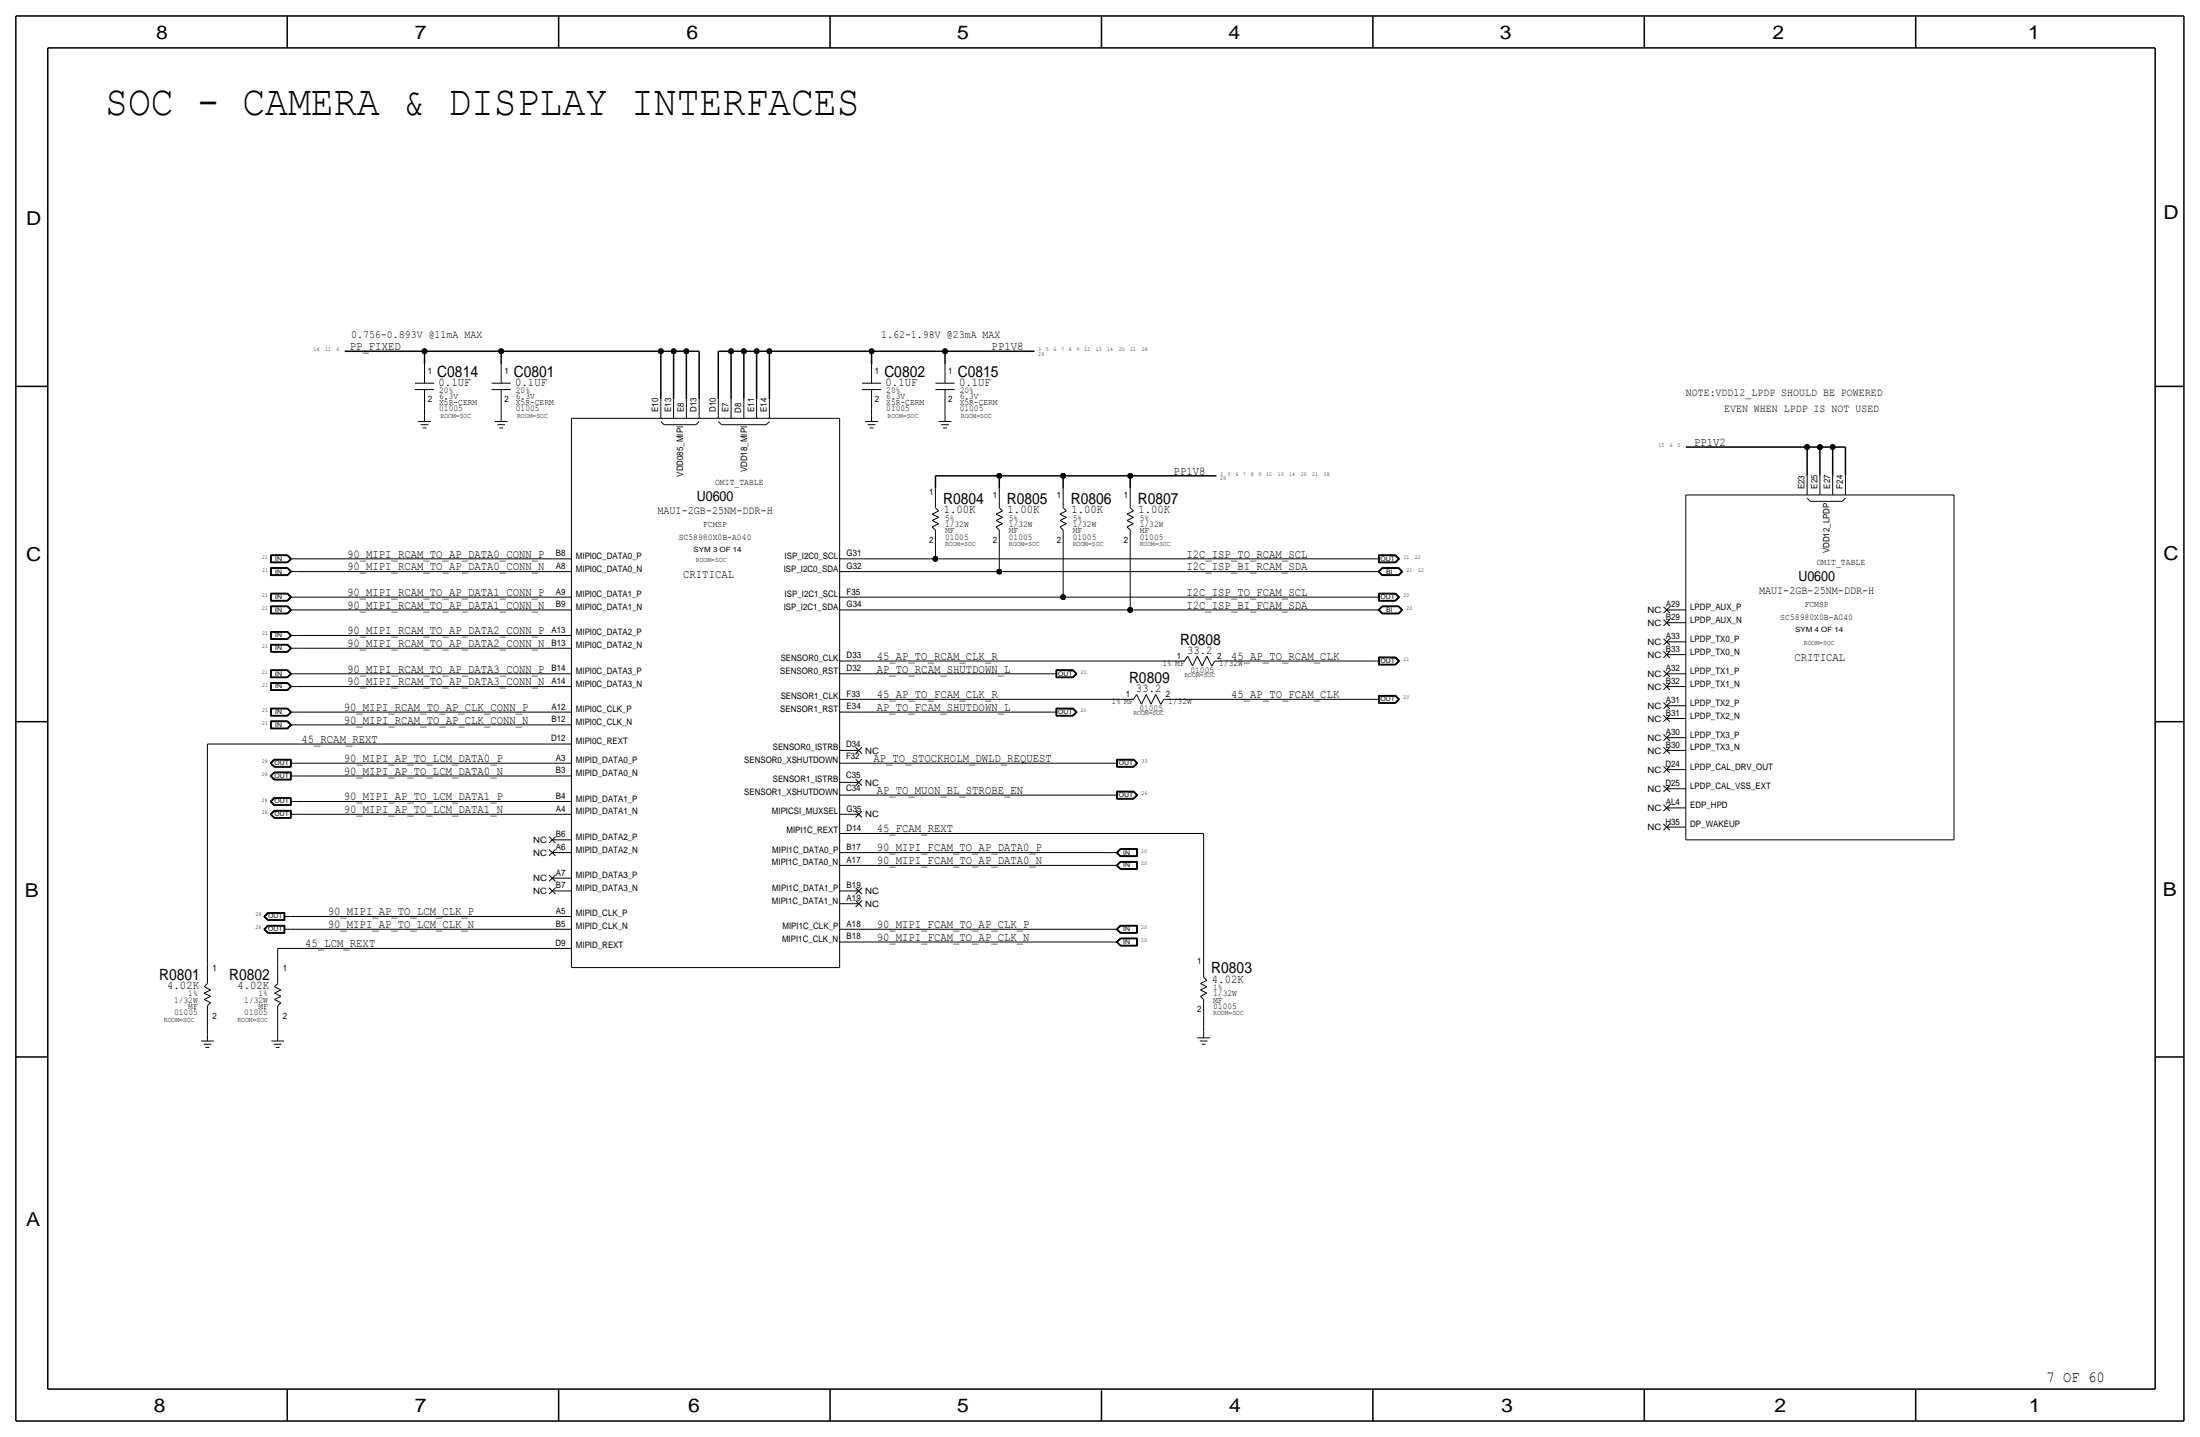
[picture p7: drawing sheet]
<svg xmlns="http://www.w3.org/2000/svg" width="875mm" height="572mm" viewBox="0 0 875 572" stroke-linecap="round" stroke-linejoin="round" font-family="sans-serif">
<g fill="none" stroke="#000" stroke-width=".4">
<path d="M165 152.4h7.7zM165 154.9h7.7zM168.9 144.8v7.6zM168.9 154.9v7.7zM195.5 152.4h7.6zM195.5 154.9h7.6zM199.3 144.8v7.6zM199.3 154.9v7.7zM262.8 158.8v7.6zM267.9 158.8v7.6zM273 158.8v7.6zM278.1 158.8v7.6z"/>
<path d="M285.7 158.8v7.6zM290.8 158.8v7.6zM295.9 158.8v7.6zM300.9 158.8v7.6zM306 158.8v7.6zM342.8 154.9h7.7zM342.8 152.4h7.7zM346.7 144.8v7.6zM346.7 154.9v7.7zM372.1 154.9h7.6zM372.1 152.4h7.6zM375.9 144.8v7.6z"/>
<path d="M375.9 154.9v7.7zM166.3 167.6h5.1zM167.3 168.9h3.1zM168.1 170.2h1.5zM168.9 162.6v2.5zM168.9 165.1v2.5zM196.8 167.6h5.1zM197.8 168.9h3.1zM198.6 170.2h1.5zM199.3 162.6v2.5zM199.3 165.1v2.5zM227.3 166.4v218.4z"/>
<path d="M227.3 166.4h106.7zM262.8 167.6l1.3 1.3zM264.1 168.9h12.7zM276.8 168.9l1.3-1.3zM285.7 167.6l1.3 1.3zM287 168.9h17.7zM304.7 168.9l1.3-1.3zM334 166.4v218.4zM344.1 167.6h5.1zM345.1 168.9h3.1zM345.9 170.2h1.5zM346.7 162.6v2.5z"/>
<path d="M346.7 165.1v2.5zM373.3 167.6h5.1zM374.3 168.9h3.1zM375.1 170.2h1.5zM375.9 162.6v2.5zM375.9 165.1v2.5zM372.1 194.3v7.6zM397.5 194.3v7.6zM422.9 194.3v7.6zM449.5 194.3v7.6zM670.5 196.9v137.1zM670.5 196.9h106.7z"/>
<path d="M718.8 198.1l1.2 1.3zM718.8 189.2v7.7zM720 199.4h12.7zM723.9 189.2v7.7zM728.9 189.2v7.7zM732.7 199.4l1.3-1.3zM734 189.2v7.7zM777.2 196.9v137.1zM370.8 204.5l2.5-1.3zM370.8 209.6l2.5-1.3zM370.8 207l2.5-1.3zM370.8 209.6l1.3 1.2z"/>
<path d="M370.8 207l2.5 1.3zM370.8 204.5l2.5 1.2zM372.1 201.9l1.2 1.3zM372.1 217.2v5zM372.1 210.8v6.4zM396.2 204.5l2.5-1.3zM396.2 209.6l2.5-1.3zM396.2 207l2.5-1.3zM396.2 209.6l1.3 1.2zM396.2 207l2.5 1.3zM396.2 204.5l2.5 1.2zM397.5 201.9l1.2 1.3z"/>
<path d="M397.5 217.2v10.1zM397.5 210.8v6.4zM421.6 204.5l2.5-1.3zM421.6 209.6l2.5-1.3zM421.6 207l2.5-1.3zM421.6 209.6l1.3 1.2zM421.6 207l2.5 1.3zM421.6 204.5l2.5 1.2zM422.9 201.9l1.2 1.3zM422.9 217.2v20.3zM422.9 210.8v6.4zM448.3 204.5l2.5-1.3z"/>
<path d="M448.3 209.6l2.5-1.3zM448.3 207l2.5-1.3zM448.3 209.6l1.2 1.2zM448.3 207l2.5 1.3zM448.3 204.5l2.5 1.2zM449.5 201.9l1.3 1.3zM449.5 217.2v25.4zM449.5 210.8v6.4zM107.6 235.9h6.8zM107.6 225.8h6.8zM107.6 220.7h6.8zM107.6 235.9v3.2z"/>
<path d="M107.6 239.1h6.8zM107.6 225.8v3.1zM107.6 228.9h6.8zM107.6 220.7v3.1zM107.6 223.8h6.8zM107.7 236v3zM107.7 239h6.7zM107.7 225.9v2.9zM107.7 228.8h6.7zM107.7 220.8v2.9zM107.7 223.7h6.7zM107.7 236h6.7z"/>
<path d="M107.7 225.9h6.7zM107.7 220.8h6.7zM107.8 236.1v2.8zM107.8 238.9h6.5zM107.8 226v2.7zM107.8 228.7h6.5zM107.8 220.9v2.7zM107.8 223.6h6.5zM107.8 236.1h6.5zM107.8 226h6.5zM107.8 220.9h6.5zM107.9 236.2h6.3z"/>
<path d="M107.9 236.2v2.6zM107.9 238.8h6.3zM107.9 226.1h6.3zM107.9 226.1v2.5zM107.9 228.6h6.3zM107.9 221h6.3zM107.9 221v2.5zM107.9 223.5h6.3zM114.2 238.8l1.3-1.3zM114.2 228.6l1.3-1.3zM114.2 223.5l1.3-1.3zM114.2 236.2l1.3 1.3z"/>
<path d="M114.2 226.1l1.3 1.2zM114.2 221l1.3 1.3zM114.3 238.9l1.4-1.4zM114.3 228.7l1.4-1.4zM114.3 223.6l1.4-1.3zM114.3 236.1l1.4 1.4zM114.3 226l1.4 1.3zM114.3 220.9l1.4 1.4zM114.4 236l1.4 1.5zM114.4 225.9l1.4 1.4zM114.4 220.8l1.4 1.5zM114.4 239l1.4-1.5z"/>
<path d="M114.4 228.8l1.4-1.5zM114.4 223.7l1.4-1.4zM114.4 223.8l1.6-1.6zM114.4 235.9l1.6 1.6zM114.4 225.8l1.6 1.5zM114.4 220.7l1.6 1.6zM115.5 237.5h2.6zM115.5 227.3h2.6zM115.5 222.3h2.6zM116 237.5l-1.6 1.6zM116 227.3l-1.6 1.6zM118.1 222.3h101.6z"/>
<path d="M118.1 227.3h101.6zM118.1 237.5h101.6zM219.7 227.3h7.6zM219.7 222.3h7.6zM219.7 237.5h7.6zM334 237.5h7.6zM334 222.3h7.6zM334 227.3h7.6zM341.6 227.3h55.9zM341.6 222.3h30.5zM341.6 237.5h81.3zM372.1 222.3h174z"/>
<path d="M397.5 227.3h148.6zM422.9 237.5h123.2zM546.1 237.5h2.5zM546.1 227.3h2.5zM546.1 222.3h2.5zM548.1 227.3l1.6 1.6zM548.3 239.1h6.8zM548.3 235.9v3.2zM548.3 227.3l1.5-1.4zM548.3 223.8h6.8zM548.3 220.7v3.1zM548.3 235.9h6.8z"/>
<path d="M548.3 220.7h6.8zM548.3 227.3l1.5 1.5zM548.4 236h6.6zM548.4 220.8h6.6zM548.4 236v3zM548.4 239h6.6zM548.4 220.8v2.9zM548.4 223.7h6.6zM548.4 227.3l1.4-1.3zM548.4 227.3l1.4 1.4zM548.5 236.1h6.5zM548.5 220.9h6.5z"/>
<path d="M548.5 236.1v2.8zM548.5 238.9h6.5zM548.5 220.9v2.7zM548.5 223.6h6.5zM548.6 227.3l1.3 1.3zM548.6 236.2h6.3zM548.6 236.2v2.6zM548.6 238.8h6.3zM548.6 227.3l1.3-1.2zM548.6 221h6.3zM548.6 221v2.5zM548.6 223.5h6.3z"/>
<path d="M549.7 228.9h6.7zM549.7 225.8l-1.6 1.5zM549.7 225.8h6.7zM549.8 225.9h6.5zM549.8 228.8h6.5zM549.8 228.7h6.5zM549.8 226h6.5zM549.9 228.6h6.3zM549.9 226.1h6.3zM554.9 236.2l1.3 1.3zM554.9 221l1.3 1.3zM554.9 238.8l1.3-1.3z"/>
<path d="M554.9 223.5l1.3-1.3zM555 238.9l1.4-1.4zM555 223.6l1.4-1.3zM555 236.1l1.4 1.4zM555 220.9l1.4 1.4zM555 239l1.5-1.5zM555 223.7l1.5-1.4zM555 236l1.5 1.5zM555 220.8l1.5 1.5zM555.1 235.9l1.6 1.6zM555.1 220.7l1.6 1.6zM555.1 239.1l1.6-1.6z"/>
<path d="M556.2 226.1l1.3 1.2zM556.2 228.6l1.3-1.3zM556.3 228.7l1.3-1.4zM556.3 226l1.3 1.3zM556.3 228.8l1.5-1.5zM556.3 225.9l1.5 1.4zM556.4 225.8l1.5 1.5zM556.4 228.9l1.5-1.6zM556.7 222.2l-1.6 1.6zM107.6 256.2h6.8zM107.6 251.2h6.8zM107.6 241h6.8z"/>
<path d="M107.6 256.2v3.2zM107.6 259.4h6.8zM107.6 251.2v3.1zM107.6 254.3h6.8zM107.6 241v3.1zM107.6 244.1h6.8zM107.7 256.3v3zM107.7 259.3h6.7zM107.7 251.3v2.9zM107.7 254.2h6.7zM107.7 241.1v2.9zM107.7 244h6.7z"/>
<path d="M107.7 256.3h6.7zM107.7 251.3h6.7zM107.7 241.1h6.7zM107.8 256.4v2.8zM107.8 259.2h6.5zM107.8 251.4v2.7zM107.8 254.1h6.5zM107.8 241.2v2.7zM107.8 243.9h6.5zM107.8 256.4h6.5zM107.8 251.4h6.5zM107.8 241.2h6.5z"/>
<path d="M107.9 256.5h6.3zM107.9 256.5v2.6zM107.9 259.1h6.3zM107.9 251.5h6.3zM107.9 251.5v2.5zM107.9 254h6.3zM107.9 241.3h6.3zM107.9 241.3v2.5zM107.9 243.8h6.3zM114.2 259.1l1.3-1.3zM114.2 254l1.3-1.3zM114.2 243.8l1.3-1.2z"/>
<path d="M114.2 256.5l1.3 1.3zM114.2 251.5l1.3 1.2zM114.2 241.3l1.3 1.3zM114.3 259.2l1.4-1.4zM114.3 254.1l1.4-1.4zM114.3 243.9l1.4-1.3zM114.3 256.4l1.4 1.4zM114.3 251.4l1.4 1.3zM114.3 241.2l1.4 1.4zM114.4 256.3l1.4 1.5zM114.4 251.3l1.4 1.4zM114.4 241.1l1.4 1.5z"/>
<path d="M114.4 259.3l1.4-1.5zM114.4 254.2l1.4-1.5zM114.4 244l1.4-1.4zM114.4 259.4l1.6-1.6zM114.4 254.3l1.6-1.6zM114.4 244.1l1.6-1.5zM114.4 256.2l1.6 1.6zM114.4 251.2l1.6 1.5zM114.4 241l1.6 1.6zM115.5 257.8h2.6zM115.5 252.7h2.6zM115.5 242.6h2.6z"/>
<path d="M118.1 242.6h101.6zM118.1 252.7h101.6zM118.1 257.8h101.6zM219.7 242.6h7.6zM219.7 257.8h7.6zM219.7 252.7h7.6zM334 242.6h7.6zM341.6 242.6h107.9zM449.5 242.6h96.6zM546.1 242.6h2.5zM548.1 242.6l1.6 1.5zM548.3 242.6l1.5-1.5z"/>
<path d="M548.3 242.6l1.5 1.4zM548.4 242.6l1.4-1.4zM548.4 242.6l1.4 1.3zM548.6 242.6l1.3 1.2zM548.6 242.6l1.3-1.3zM549.7 244.1h6.7zM549.7 241l-1.6 1.6zM549.7 241h6.7zM549.8 241.1h6.5zM549.8 244h6.5zM549.8 243.9h6.5zM549.8 241.2h6.5z"/>
<path d="M549.9 243.8h6.3zM549.9 241.3h6.3zM556.2 241.3l1.3 1.3zM556.2 243.8l1.3-1.2zM556.3 243.9l1.3-1.3zM556.3 241.2l1.3 1.4zM556.3 244l1.5-1.4zM556.3 241.1l1.5 1.5zM556.4 241l1.5 1.6zM556.4 244.1l1.5-1.5zM661.6 259.1l2.6 2.5zM661.6 254l2.6 2.5z"/>
<path d="M661.6 246.4l2.6 2.5zM661.6 241.3l2.6 2.5zM662.9 247.7h7.6zM662.9 242.6h7.6zM662.9 255.3h7.6zM664.2 259.1l-2.6 2.5zM664.2 254l-2.6 2.5zM664.2 246.4l-2.6 2.5zM664.2 241.3l-2.6 2.5zM107.6 271.5h6.8zM107.6 266.4h6.8zM107.6 271.5v3.1z"/>
<path d="M107.6 274.6h6.8zM107.6 266.4v3.1zM107.6 269.5h6.8zM107.7 271.6v2.9zM107.7 274.5h6.7zM107.7 266.5v2.9zM107.7 269.4h6.7zM107.7 271.6h6.7zM107.7 266.5h6.7zM107.8 271.7v2.7zM107.8 274.4h6.5zM107.8 266.6v2.7z"/>
<path d="M107.8 269.3h6.5zM107.8 271.7h6.5zM107.8 266.6h6.5zM107.9 271.8h6.3zM107.9 271.8v2.5zM107.9 274.3h6.3zM107.9 266.7h6.3zM107.9 266.7v2.5zM107.9 269.2h6.3zM114.2 274.3l1.3-1.3zM114.2 269.2l1.3-1.2zM114.2 271.8l1.3 1.3z"/>
<path d="M114.2 266.7l1.3 1.3zM114.3 274.4l1.4-1.3zM114.3 271.7l1.4 1.4zM114.3 266.6l1.4 1.4zM114.4 271.6l1.4 1.5zM114.4 266.5l1.4 1.5zM114.4 274.5l1.4-1.4zM114.4 269.4l1.4-1.4zM114.4 269.5l1.6-1.5zM114.4 271.5l1.6 1.6zM114.4 266.4l1.6 1.6zM115.5 273.1h2.6z"/>
<path d="M115.5 268h2.6zM115.7 268l-1.4 1.3zM116 273l-1.6 1.6zM118.1 268h101.6zM118.1 273.1h101.6zM219.7 273.1h7.6zM219.7 268h7.6zM334 278.1h7.6zM334 262.9h7.6zM334 268h7.6zM341.6 262.9h124.4zM341.6 268h76.2z"/>
<path d="M341.6 278.1h104.1zM417.8 268h2.5zM420 269.5h6.8zM420 266.4v3.1zM420 266.4h6.8zM420.1 266.5h6.7zM420.1 266.5v2.9zM420.1 269.4h6.7zM420.2 266.6h6.5zM420.2 266.6v2.7zM420.2 269.3h6.5zM420.3 266.7h6.4z"/>
<path d="M420.3 266.7v2.5zM420.3 269.2h6.4zM426.7 269.2l1.2-1.2zM426.7 266.7l1.2 1.3zM426.7 269.3l1.4-1.3zM426.7 266.6l1.4 1.4zM426.8 269.4l1.4-1.4zM426.8 266.5l1.4 1.5zM426.8 266.4l1.6 1.6zM426.8 269.5l1.6-1.5zM445.7 278.1h5.1zM452.1 276.2l1.9 3.9z"/>
<path d="M452.1 276.2l-1.3 1.9zM455.9 276.2l-1.9 3.9zM455.9 276.2l1.9 3.9zM459.7 276.2l-1.9 3.9zM459.7 276.2l1.9 3.9zM462.9 278.1h5.7zM462.9 278.1l-1.3 2.1zM466 262.9h5.1zM468.6 278.1h77.5zM472.4 261l-1.3 1.9zM472.4 261l1.9 3.8zM476.2 261l-1.9 3.8z"/>
<path d="M476.2 261l1.9 3.8zM480 261l-1.9 3.8zM480 261l1.9 3.8zM483.2 262.9h5.7zM483.2 262.9l-1.3 2zM488.9 262.9h57.2zM546.1 278.1h2.5zM546.1 262.9h2.5zM548.3 279.7h6.8zM548.3 276.6v3.1zM548.3 264.5h6.8zM548.3 261.3v3.2z"/>
<path d="M548.3 276.6h6.8zM548.3 261.3h6.8zM548.4 276.7h6.6zM548.4 261.4h6.6zM548.4 276.7v2.9zM548.4 279.6h6.6zM548.4 261.4v3zM548.4 264.4h6.6zM548.5 276.8h6.5zM548.5 261.5h6.5zM548.5 276.8v2.7zM548.5 279.5h6.5z"/>
<path d="M548.5 261.5v2.8zM548.5 264.3h6.5zM548.6 276.9h6.3zM548.6 276.9v2.5zM548.6 279.4h6.3zM548.6 261.6h6.3zM548.6 261.6v2.6zM548.6 264.2h6.3zM554.9 276.9l1.3 1.2zM554.9 261.6l1.3 1.3zM554.9 279.4l1.3-1.3zM554.9 264.2l1.3-1.3z"/>
<path d="M555 264.3l1.4-1.4zM555 276.8l1.4 1.3zM555 261.5l1.4 1.4zM555 279.6l1.5-1.5zM555 264.4l1.5-1.5zM555 276.7l1.5 1.4zM555 261.4l1.5 1.5zM555.1 276.6l1.6 1.5zM555.1 261.3l1.6 1.6zM556.4 278.1l-1.4 1.4zM556.7 278.1l-1.6 1.6zM556.7 262.9l-1.6 1.6z"/>
<path d="M661.6 279.4l2.6 2.5zM661.6 271.8l2.6 2.5zM661.6 269.2l2.6-2.5zM661.6 266.7l2.6 2.5zM662.9 260.4h7.6zM662.9 273.1h7.6zM662.9 268h7.6zM664.2 271.8l-2.6 2.5zM82.5 295.9h137.2zM82.5 295.9v87.6zM107.6 286.7h6.8zM107.6 281.6h6.8z"/>
<path d="M107.6 286.7v3.2zM107.6 289.9h6.8zM107.6 281.6v3.2zM107.6 284.8h6.8zM107.7 286.8v3zM107.7 289.8h6.7zM107.7 281.7v3zM107.7 284.7h6.7zM107.7 286.8h6.7zM107.7 281.7h6.7zM107.8 286.9v2.8zM107.8 289.7h6.5z"/>
<path d="M107.8 281.8v2.8zM107.8 284.6h6.5zM107.8 286.9h6.5zM107.8 281.8h6.5zM107.9 287h6.3zM107.9 287v2.6zM107.9 289.6h6.3zM107.9 281.9h6.3zM107.9 281.9v2.6zM107.9 284.5h6.3zM114.2 289.6l1.3-1.3zM114.2 284.5l1.3-1.3z"/>
<path d="M114.2 287l1.3 1.3zM114.2 281.9l1.3 1.3zM114.3 284.6l1.4-1.4zM114.3 286.9l1.4 1.4zM114.3 281.8l1.4 1.4zM114.4 286.8l1.4 1.5zM114.4 281.7l1.4 1.5zM114.4 289.8l1.4-1.5zM114.4 284.7l1.4-1.5zM114.4 289.9l1.6-1.6zM114.4 284.8l1.6-1.6zM114.4 286.7l1.6 1.6z"/>
<path d="M114.4 281.6l1.6 1.6zM115.5 288.3h2.6zM115.5 283.2h2.6zM115.7 288.3l-1.4 1.4zM118.1 288.3h101.6zM118.1 283.2h101.6zM219.7 295.9h7.6zM219.7 288.3h7.6zM219.7 283.2h7.6zM334 298.5h7.6zM334 283.2h7.6zM340.3 299.7l2.5-2.5z"/>
<path d="M340.3 297.2l2.5 2.5zM341.6 283.2h76.2zM417.8 283.2h2.5zM420 284.8h6.8zM420 281.6v3.2zM420 281.6h6.8zM420.1 281.7h6.7zM420.1 281.7v3zM420.1 284.7h6.7zM420.2 281.8h6.5zM420.2 281.8v2.8zM420.2 284.6h6.5z"/>
<path d="M420.3 281.9h6.4zM420.3 281.9v2.6zM420.3 284.5h6.4zM426.7 284.5l1.2-1.3zM426.7 281.9l1.2 1.3zM426.7 284.6l1.4-1.4zM426.7 281.8l1.4 1.4zM426.8 284.7l1.4-1.5zM426.8 281.7l1.4 1.5zM426.8 281.6l1.6 1.6zM426.8 284.8l1.6-1.6zM661.6 299.7l2.6-2.5z"/>
<path d="M661.6 297.2l2.6 2.5zM661.6 294.6l2.6-2.5zM661.6 292.1l2.6 2.5zM661.6 287l2.6-2.5zM661.6 284.5l2.6 2.5zM661.6 281.9l2.6-2.5zM662.9 285.8h7.6zM662.9 280.7h7.6zM662.9 298.5h7.6zM662.9 293.4h7.6zM107.4 318.8l1.6 1.5zM107.4 308.6l1.6 1.6z"/>
<path d="M107.4 303.5l1.6 1.6zM107.4 318.8l1.6-1.6zM107.4 308.6l1.6-1.6zM107.4 303.5l1.6-1.5zM107.6 318.8l1.5 1.4zM107.6 308.6l1.5 1.5zM107.6 303.5l1.5 1.5zM107.6 318.8l1.5-1.5zM107.6 308.6l1.5-1.5zM107.6 303.5l1.5-1.4zM107.7 318.8l1.4 1.3zM107.7 308.6l1.4 1.4z"/>
<path d="M107.7 303.5l1.4 1.4zM107.9 318.8l1.3-1.3zM107.9 308.6l1.3-1.3zM107.9 303.5l1.3-1.2zM107.9 318.8l1.3 1.2zM107.9 308.6l1.3 1.3zM107.9 303.5l1.3 1.3zM109 317.2h6.8zM109 307h6.8zM109 302h6.8zM109 310.2h6.8zM109 305.1h6.8z"/>
<path d="M109.1 317.3h6.6zM109.1 307.1h6.6zM109.1 302.1h6.6zM109.1 310.1h6.6zM109.1 305h6.6zM109.1 310h6.5zM109.1 304.9h6.5zM109.1 317.4l-1.4 1.4zM109.1 307.2l-1.4 1.4zM109.1 302.2l-1.4 1.3zM109.1 317.4h6.5zM109.1 307.2h6.5z"/>
<path d="M109.1 302.2h6.5zM109.2 317.5h6.3zM109.2 307.3h6.3zM109.2 302.3h6.3zM109.2 309.9h6.3zM109.2 304.8h6.3zM115.5 317.5v2.5zM115.5 307.3v2.6zM115.5 302.3v2.5zM115.5 318.8h2.6zM115.5 308.6h2.6zM115.5 303.5h2.6z"/>
<path d="M115.6 317.4v2.7zM115.6 307.2v2.8zM115.6 302.2v2.7zM115.7 317.3v2.9zM115.7 307.1v3zM115.7 302.1v2.9zM115.8 317.2v3.1zM115.8 307v3.2zM115.8 302v3.1zM118.1 303.5h101.6zM118.1 318.8h101.6zM118.1 308.6h101.6z"/>
<path d="M219.7 308.6h7.6zM219.7 303.5h7.6zM219.7 318.8h7.6zM334 316.2h7.6zM334 311.2h7.6zM334 303.5h7.6zM340.3 312.4l2.5-2.5zM340.3 309.9l2.5 2.5zM341.6 303.5h100.3zM341.6 316.2h100.3zM441.9 316.2h2.6zM441.9 303.5h2.6z"/>
<path d="M444.1 317.8h6.9zM444.1 314.7v3.1zM444.1 305.1h6.9zM444.1 302v3.1zM444.1 314.7h6.9zM444.1 302h6.9zM444.2 314.8h6.7zM444.2 302.1h6.7zM444.2 314.8v2.9zM444.2 317.7h6.7zM444.2 302.1v2.9zM444.2 305h6.7z"/>
<path d="M444.3 314.9h6.5zM444.3 302.2h6.5zM444.3 314.9v2.7zM444.3 317.6h6.6zM444.3 302.2v2.7zM444.3 304.9h6.6zM444.5 315h6.3zM444.5 302.3h6.3zM444.5 315v2.5zM444.5 317.5h6.3zM444.5 302.3v2.5zM444.5 304.8h6.3z"/>
<path d="M450.8 315l1.3 1.2zM450.8 302.3l1.3 1.2zM450.8 317.5l1.3-1.3zM450.8 304.8l1.3-1.3zM450.8 317.6l1.4-1.4zM450.8 304.9l1.4-1.4zM450.9 314.9l1.3 1.3zM450.9 302.2l1.3 1.3zM450.9 317.7l1.5-1.5zM450.9 305l1.5-1.5zM450.9 314.8l1.5 1.4zM450.9 302.1l1.5 1.4z"/>
<path d="M451 314.7l1.5 1.5zM451 302l1.5 1.5zM451 317.8l1.5-1.6zM451 305.1l1.5-1.6zM661.6 312.4l2.6 2.6zM661.6 304.8l2.6 2.5zM662.9 313.7h7.6zM662.9 306.1h7.6zM664.2 312.4l-2.6 2.6zM664.2 304.8l-2.6 2.5zM107.4 323.8l1.6 1.6zM107.6 323.9l1.5 1.4z"/>
<path d="M107.6 323.9l1.5-1.5zM107.7 323.9l1.4-1.4zM107.7 323.9l1.4 1.3zM107.9 323.9l1.3-1.3zM107.9 323.8l1.3 1.3zM109 322.3h6.8zM109 322.3l-1.6 1.6zM109 320.3h6.8zM109 325.4h6.8zM109.1 322.4h6.6zM109.1 320.2h6.6zM109.1 325.3h6.6z"/>
<path d="M109.1 320.1h6.5zM109.1 325.2h6.5zM109.1 322.5h6.5zM109.2 322.6h6.3zM109.2 320h6.3zM109.2 325.1h6.3zM115.5 322.6v2.5zM115.5 323.9h2.6zM115.6 322.5v2.7zM115.7 322.4v2.9zM115.8 322.3v3.1zM118.1 323.9h101.6z"/>
<path d="M218.4 337.8l2.5 2.6zM218.4 335.3l2.5-2.6zM218.4 332.7l2.5 2.6zM219.7 323.9h7.6zM219.7 339.1h7.6zM219.7 334h7.6zM334 339.1h7.6zM334 323.9h7.6zM334 331.5h7.6zM340.3 325.1l2.5-2.5zM340.3 322.6l2.5 2.5zM341.6 331.5h137.1z"/>
<path d="M341.6 339.1h100.3zM441.9 339.1h2.6zM444 339.1l1.6 1.6zM444 339.1l1.6-1.6zM444.1 339.1l1.5-1.5zM444.1 339.1l1.5 1.5zM444.3 339.1l1.4-1.4zM444.3 339.1l1.4 1.4zM444.5 339.1l1.2 1.3zM444.5 339.1l1.2-1.3zM445.6 337.5h6.8zM445.6 337.6h6.7z"/>
<path d="M445.7 337.7h6.5zM445.7 337.8h6.4zM452.1 337.8v2.6zM452.2 337.7v2.8zM452.3 337.6v3zM452.4 337.5v3.2zM478.7 331.5v49.5zM661.6 320l2.6 2.6zM661.6 327.7l2.6 2.5zM662.9 328.9h7.6zM662.9 321.3h7.6zM664.2 320l-2.6 2.6z"/>
<path d="M664.2 327.7l-2.6 2.5zM670.5 334h106.7zM218.4 355.6l2.5-2.5zM218.4 353.1l2.5 2.5zM218.4 350.5l2.5-2.5zM218.4 348l2.5 2.5zM218.4 340.4l2.5-2.6zM219.7 354.3h7.6zM219.7 349.2h7.6zM334 359.4h7.6zM334 354.3h7.6zM334 344.2h7.6z"/>
<path d="M340.3 358.1l2.5 2.6zM340.3 355.6l2.5-2.5zM340.3 353.1l2.5 2.5zM341.6 344.2h100.3zM441.9 344.2h2.6zM444 344.2l1.6 1.5zM444 344.2l1.6-1.6zM444.1 344.2l1.5-1.5zM444.1 344.2l1.5 1.4zM444.3 344.2l1.4-1.4zM444.3 344.2l1.4 1.3zM444.5 344.2l1.2 1.2z"/>
<path d="M444.5 344.2l1.2-1.3zM445.6 342.6h6.8zM445.6 345.7h6.8zM445.6 340.7h6.8zM445.6 345.6h6.7zM445.6 340.6h6.7zM445.6 342.7h6.7zM445.7 345.5h6.5zM445.7 340.5h6.5zM445.7 342.8h6.5zM445.7 342.9h6.4zM445.7 345.4h6.4z"/>
<path d="M445.7 340.4h6.4zM452.1 342.9v2.5zM452.2 342.8v2.7zM452.3 342.7v2.9zM452.4 342.6v3.1zM104.9 369.6l1.6-1.6zM104.9 364.5l1.6-1.6zM104.9 369.6l1.6 1.5zM104.9 364.5l1.6 1.6zM105.1 369.6l1.4 1.4zM105.1 364.5l1.4 1.5zM105.1 364.5l1.4-1.5z"/>
<path d="M105.2 364.5l1.4-1.4zM105.2 369.6l1.4 1.3zM105.2 364.5l1.4 1.4zM105.4 369.6l1.2-1.3zM105.4 364.5l1.2-1.3zM105.4 369.6l1.2 1.2zM105.4 364.5l1.2 1.3zM106.5 371.1h6.8zM106.5 366.1h6.8zM106.5 368h6.8zM106.5 362.9h6.8zM106.5 368.1h6.7z"/>
<path d="M106.5 363h6.7zM106.5 368.1l-1.4 1.5zM106.5 371h6.7zM106.5 366h6.7zM106.6 368.2l-1.4 1.4zM106.6 368.2h6.5zM106.6 363.1h6.5zM106.6 370.9h6.5zM106.6 365.9h6.5zM106.6 368.3h6.4zM106.6 370.8h6.4zM106.6 363.2h6.4z"/>
<path d="M106.6 365.8h6.4zM110.4 377.2h109.3zM110.4 377.2v6.3zM113 369.6h2.5zM113 364.5h2.5zM113 368.3v2.5zM113 363.2v2.6zM113.1 368.2v2.7zM113.1 363.1v2.8zM113.2 368.1v2.9zM113.2 363v3zM113.3 368v3.1z"/>
<path d="M113.3 362.9v3.2zM115.5 364.5h104.2zM115.5 369.6h104.2zM219.7 377.2h7.6zM219.7 369.6h7.6zM219.7 364.5h7.6zM334 374.6h7.6zM334 369.6h7.6zM340.3 360.7l2.5-2.6zM341.6 374.6h100.3zM341.6 369.6h100.3zM441.9 369.6h2.6z"/>
<path d="M441.9 374.6h2.6zM444 369.6l1.6 1.5zM444 374.6l1.6 1.6zM444 369.6l1.6-1.6zM444 374.6l1.6-1.5zM444.1 369.6l1.5-1.5zM444.1 374.6l1.5-1.4zM444.1 369.6l1.5 1.4zM444.1 374.7l1.5 1.4zM444.3 369.6l1.4-1.4zM444.3 374.6l1.4-1.3zM444.3 369.6l1.4 1.3z"/>
<path d="M444.3 374.7l1.4 1.3zM444.5 369.6l1.2 1.2zM444.5 374.6l1.2 1.3zM444.5 369.6l1.2-1.3zM444.5 374.6l1.2-1.2zM445.6 368h6.8zM445.6 373.1h6.8zM445.6 371.1h6.8zM445.6 376.2h6.8zM445.6 371h6.7zM445.6 376.1h6.7zM445.6 368.1h6.7z"/>
<path d="M445.6 373.2h6.7zM445.7 370.9h6.5zM445.7 376h6.5zM445.7 368.2h6.5zM445.7 373.3h6.5zM445.7 368.3h6.4zM445.7 370.8h6.4zM445.7 373.4h6.4zM445.7 375.9h6.4zM452.1 368.3v2.5zM452.1 373.4v2.5zM452.2 368.2v2.7z"/>
<path d="M452.2 373.3v2.7zM452.3 368.1v2.9zM452.3 373.2v2.9zM452.4 368v3.1zM452.4 373.1v3.1zM81.2 397.5l2.6-1.3zM81.2 395l2.6-1.3zM81.2 392.4l1.3-1.2zM81.2 392.4l2.6 1.3zM81.2 397.5l2.6 1.3zM81.2 395l2.6 1.2zM82.5 383.5v7.7z"/>
<path d="M83.8 398.8l-1.3 1.2zM109.2 392.4l1.2-1.2zM109.2 392.4l2.5 1.3zM109.2 397.5l2.5 1.3zM109.2 395l2.5 1.2zM109.2 397.5l2.5-1.3zM109.2 395l2.5-1.3zM110.4 383.5v7.7zM111.7 398.8l-1.3 1.2zM227.3 384.8h106.7zM477.5 396.2l1.2 1.3zM477.5 393.7l2.5 1.3z"/>
<path d="M477.5 391.2l2.5 1.2zM477.5 391.2l2.5-1.3zM477.5 396.2l2.5-1.2zM477.5 393.7l2.5-1.3zM478.7 388.6l1.3 1.3zM478.7 381v7.6zM478.7 397.5v6.4zM80 414h5zM81 415.3h3zM81.7 416.6h1.6zM82.5 406.4v5.1zM82.5 411.5v2.5z"/>
<path d="M82.5 400.1v6.3zM107.9 414h5.1zM108.9 415.3h3.1zM109.7 416.6h1.5zM110.4 406.4v5.1zM110.4 400.1v6.3zM110.4 411.5v2.5zM476.2 412.8h5.1zM477.2 414h3.1zM478 415.3h1.5zM478.7 403.9v6.3zM478.7 410.2v2.5z"/>
</g>
<g fill="none" stroke="#000" stroke-width=".6" stroke-linecap="butt">
<path d="M6.3 6.4v558.7zM6.3 6.4h862.3zM19 19.1v533.4zM19 19.1h838.2zM114.2 6.4v12.7zM222.2 6.4v12.7zM330.1 6.4v12.7zM438.1 6.4v12.7zM546.1 6.4v12.7zM654 6.4v12.7zM762 6.4v12.7zM857.2 19.1v533.4z"/>
<path d="M868.6 6.4v558.7zM137.1 139.7h31.8zM168.9 139.7h30.4zM168.9 139.7v5.1zM199.3 139.7h63.5zM199.3 139.7v5.1zM262.8 139.7h5.1zM262.8 139.7v19.1zM267.9 139.7v19.1zM267.9 139.7h5.1zM273 139.7h5.1zM273 139.7v19.1z"/>
<path d="M278.1 139.7v19.1zM285.7 139.7h5.1zM285.7 139.7v19.1zM290.8 139.7v19.1zM290.8 139.7h5.1zM295.9 139.7v19.1zM295.9 139.7h5zM300.9 139.7h5.1zM300.9 139.7v19.1zM306 139.7v19.1zM306 139.7h40.7zM346.7 139.7v5.1z"/>
<path d="M346.7 139.7h29.2zM375.9 139.7v5.1zM375.9 139.7h35.5zM6.3 153.7h12.7zM857.2 153.7h11.4zM670.5 177.8h48.3zM718.8 177.8v11.4zM718.8 177.8h5.1zM723.9 177.8h5zM723.9 177.8v11.4zM728.9 177.8h5.1zM728.9 177.8v11.4z"/>
<path d="M734 177.8v11.4zM372.1 189.2v5.1zM372.1 189.2h25.4zM397.5 189.2h25.4zM397.5 189.2v5.1zM422.9 189.2h26.6zM422.9 189.2v5.1zM449.5 189.2h34.3zM449.5 189.2v5.1zM6.3 287h12.7zM857.2 287h11.4zM6.3 420.4h12.7z"/>
<path d="M857.2 420.4h11.4zM19 552.5h838.2zM114.2 552.4v12.7zM222.2 552.5v12.7zM330.1 552.5v12.7zM438.1 553v12.1zM546.1 552.5v12.7zM654 552.5v12.7zM762 552.5v12.7zM6.3 565.1h862.3z"/>
</g>
<g fill="#000" stroke="#000" stroke-width=".4">
<circle cx="168.9" cy="139.7" r="1.02"/>
<circle cx="199.3" cy="139.7" r="1.02"/>
<circle cx="262.8" cy="139.7" r="1.02"/>
<circle cx="267.9" cy="139.7" r="1.02"/>
<circle cx="273" cy="139.7" r="1.02"/>
<circle cx="290.8" cy="139.7" r="1.02"/>
<circle cx="295.9" cy="139.7" r="1.02"/>
<circle cx="300.9" cy="139.7" r="1.02"/>
<circle cx="306" cy="139.7" r="1.02"/>
<circle cx="346.7" cy="139.7" r="1.02"/>
<circle cx="375.9" cy="139.7" r="1.02"/>
<circle cx="718.8" cy="177.8" r="1.02"/>
<circle cx="723.9" cy="177.8" r="1.02"/>
<circle cx="728.9" cy="177.8" r="1.02"/>
<circle cx="397.5" cy="189.2" r="1.02"/>
<circle cx="422.9" cy="189.2" r="1.02"/>
<circle cx="449.5" cy="189.2" r="1.02"/>
<circle cx="372.1" cy="222.2" r="1.02"/>
<circle cx="397.5" cy="227.3" r="1.02"/>
<circle cx="422.9" cy="237.5" r="1.02"/>
<circle cx="449.5" cy="242.6" r="1.02"/>
</g>
<text font-size="17" x="41.9" y="45.7">SOC - CAMERA &amp; DISPLAY INTERFACES</text>
<g font-size="7.6">
<text x="62.2" y="15.5">8</text>
<text x="165" y="15.5">7</text>
<text x="273" y="15.5">6</text>
<text x="380.7" y="15.5">5</text>
<text x="488.6" y="15.5">4</text>
<text x="596.6" y="15.5">3</text>
<text x="705.1" y="15.5">2</text>
<text x="806.7" y="15.5">1</text>
<text x="10.4" y="89.4">D</text>
<text x="860.5" y="87.1">D</text>
<text x="10.4" y="223.3">C</text>
<text x="860.5" y="222.8">C</text>
<text x="9.8" y="356.6">B</text>
<text x="860.2" y="356.4">B</text>
<text x="10.4" y="487.4">A</text>
<text x="61.2" y="561.6">8</text>
<text x="165" y="561.6">7</text>
<text x="273.8" y="561.6">6</text>
<text x="380.7" y="561.6">5</text>
<text x="488.9" y="561.6">4</text>
<text x="597.1" y="561.6">3</text>
<text x="705.8" y="561.6">2</text>
<text x="806.9" y="561.6">1</text>
</g>
<g font-size="6.2">
<text x="173.9" y="149.9">C0814</text>
<text x="204.4" y="149.9">C0801</text>
<text x="351.7" y="149.9">C0802</text>
<text x="380.9" y="149.9">C0815</text>
<text x="375.1" y="200.4">R0804</text>
<text x="400.5" y="200.4">R0805</text>
<text x="425.9" y="200.4">R0806</text>
<text x="452.6" y="200.4">R0807</text>
<text x="469.4" y="256.5">R0808</text>
<text x="449" y="271.8">R0809</text>
<text x="63.3" y="389.6">R0801</text>
<text x="91.2" y="389.6">R0802</text>
<text x="481.8" y="387.1">R0803</text>
<text x="814" y="549.7">7 OF 60</text>
</g>
<g font-size="5.6">
<text x="277.1" y="199.4">U0600</text>
<text x="715.3" y="231.1">U0600</text>
</g>
<g font-size="4.7">
<text x="139.1" y="139.2">PP_FIXED</text>
<text x="394.4" y="139.2">PP1V8</text>
<text x="174.4" y="153.7">0.1UF</text>
<text x="204.9" y="153.7">0.1UF</text>
<text x="352.2" y="153.7">0.1UF</text>
<text x="381.5" y="153.7">0.1UF</text>
<text x="673.8" y="177.3">PP1V2</text>
<text x="466.8" y="188.7">PP1V8</text>
<text x="375.4" y="204.2">1.00K</text>
<text x="400.8" y="204.2">1.00K</text>
<text x="426.2" y="204.2">1.00K</text>
<text x="452.8" y="204.2">1.00K</text>
<text x="138" y="221.7">90_MIPI_RCAM_TO_AP_DATA0_CONN_P</text>
<text x="471.9" y="221.7">I2C_ISP_TO_RCAM_SCL</text>
<text x="138" y="226.8">90_MIPI_RCAM_TO_AP_DATA0_CONN_N</text>
<text x="471.9" y="226.8">I2C_ISP_BI_RCAM_SDA</text>
<text x="271.7" y="229.9">CRITICAL</text>
<text x="138" y="237">90_MIPI_RCAM_TO_AP_DATA1_CONN_P</text>
<text x="471.9" y="237">I2C_ISP_TO_FCAM_SCL</text>
<text x="138" y="242.1">90_MIPI_RCAM_TO_AP_DATA1_CONN_N</text>
<text x="471.9" y="242.1">I2C_ISP_BI_FCAM_SDA</text>
<text x="138" y="257.3">90_MIPI_RCAM_TO_AP_DATA2_CONN_N</text>
<text x="138" y="252.2">90_MIPI_RCAM_TO_AP_DATA2_CONN_P</text>
<text x="348.7" y="262.4">45_AP_TO_RCAM_CLK_R</text>
<text x="472.1" y="260.1">33.2</text>
<text x="489.7" y="262.4">45_AP_TO_RCAM_CLK</text>
<text x="713.7" y="262.9">CRITICAL</text>
<text x="138" y="267.5">90_MIPI_RCAM_TO_AP_DATA3_CONN_P</text>
<text x="348.7" y="267.5">AP_TO_RCAM_SHUTDOWN_L</text>
<text x="138" y="272.5">90_MIPI_RCAM_TO_AP_DATA3_CONN_N</text>
<text x="451.8" y="275.3">33.2</text>
<text x="348.7" y="277.6">45_AP_TO_FCAM_CLK_R</text>
<text x="489.7" y="277.6">45_AP_TO_FCAM_CLK</text>
<text x="136.8" y="282.7">90_MIPI_RCAM_TO_AP_CLK_CONN_P</text>
<text x="136.8" y="287.8">90_MIPI_RCAM_TO_AP_CLK_CONN_N</text>
<text x="348.7" y="282.7">AP_TO_FCAM_SHUTDOWN_L</text>
<text x="119.9" y="295.4">45_RCAM_REXT</text>
<text x="136.7" y="303">90_MIPI_AP_TO_LCM_DATA0_P</text>
<text x="347.4" y="303">AP_TO_STOCKHOLM_DWLD_REQUEST</text>
<text x="136.7" y="308.1">90_MIPI_AP_TO_LCM_DATA0_N</text>
<text x="348.7" y="315.7">AP_TO_MUON_BL_STROBE_EN</text>
<text x="136.7" y="318.3">90_MIPI_AP_TO_LCM_DATA1_P</text>
<text x="136.7" y="323.3">90_MIPI_AP_TO_LCM_DATA1_N</text>
<text x="348.7" y="331">45_FCAM_REXT</text>
<text x="348.7" y="338.6">90_MIPI_FCAM_TO_AP_DATA0_P</text>
<text x="348.7" y="343.7">90_MIPI_FCAM_TO_AP_DATA0_N</text>
<text x="130.4" y="364">90_MIPI_AP_TO_LCM_CLK_P</text>
<text x="130.4" y="369.1">90_MIPI_AP_TO_LCM_CLK_N</text>
<text x="348.7" y="369.1">90_MIPI_FCAM_TO_AP_CLK_P</text>
<text x="121.4" y="376.7">45_LCM_REXT</text>
<text x="348.7" y="374.1">90_MIPI_FCAM_TO_AP_CLK_N</text>
<text x="66.5" y="393.4">4.02K</text>
<text x="94.5" y="393.4">4.02K</text>
<text x="482" y="390.9">4.02K</text>
</g>
<g font-size="4.5">
<text x="261.5" y="204.5">MAUI-2GB-25NM-DDR-H</text>
<text x="699.6" y="236.2">MAUI-2GB-25NM-DDR-H</text>
</g>
<g font-size="4.4">
<text x="139.6" y="134.6">0.756-0.893V @11mA MAX</text>
<text x="350.5" y="134.6">1.62-1.98V @23mA MAX</text>
<text x="670.5" y="157.5">NOTE:VDD12_LPDP SHOULD BE POWERED</text>
<text x="685.7" y="163.8">EVEN WHEN LPDP IS NOT USED</text>
</g>
<g font-size="3.6">
<text x="284.4" y="193">OMIT_TABLE</text>
<text x="269.9" y="214.6">SC58980X0B-A040</text>
<text x="722.6" y="224.8">OMIT_TABLE</text>
<text x="708.1" y="246.4">SC58980X0B-A040</text>
</g>
<g font-size="3.5">
<text x="170.1" y="148.6">1</text>
<text x="200.6" y="148.6">1</text>
<text x="347.9" y="148.6">1</text>
<text x="377.1" y="148.6">1</text>
<text x="170.1" y="160">2</text>
<text x="174.7" y="161">X5R-CERM</text>
<text x="174.7" y="158.5">6.3V</text>
<text x="174.7" y="156.2">20%</text>
<text x="200.6" y="160">2</text>
<text x="205.2" y="161">X5R-CERM</text>
<text x="205.2" y="158.5">6.3V</text>
<text x="205.2" y="156.2">20%</text>
<text x="347.9" y="160">2</text>
<text x="352.5" y="161">X5R-CERM</text>
<text x="352.5" y="158.5">6.3V</text>
<text x="352.5" y="156.2">20%</text>
<text x="377.1" y="160">2</text>
<text x="381.7" y="156.2">20%</text>
<text x="381.7" y="161">X5R-CERM</text>
<text x="381.7" y="158.5">6.3V</text>
<text x="174.7" y="163.6">01005</text>
<text x="205.2" y="163.6">01005</text>
<text x="261.8" y="163.8" transform="rotate(-90 261.8 163.8)">E10</text>
<text x="266.9" y="163.8" transform="rotate(-90 266.9 163.8)">E13</text>
<text x="272" y="163.8" transform="rotate(-90 272 163.8)">E8</text>
<text x="277.1" y="163.8" transform="rotate(-90 277.1 163.8)">D13</text>
<text x="284.7" y="163.8" transform="rotate(-90 284.7 163.8)">D10</text>
<text x="289.8" y="163.8" transform="rotate(-90 289.8 163.8)">E7</text>
<text x="294.8" y="164.1" transform="rotate(-90 294.8 164.1)">D8</text>
<text x="299.9" y="163.8" transform="rotate(-90 299.9 163.8)">E11</text>
<text x="305" y="163.8" transform="rotate(-90 305 163.8)">E14</text>
<text x="352.5" y="163.6">01005</text>
<text x="381.7" y="163.6">01005</text>
<text x="271.7" y="189.6" transform="rotate(-90 271.7 189.6)">VDD085_MIPI</text>
<text x="297.1" y="187.8" transform="rotate(-90 297.1 187.8)">VDD18_MIPI</text>
<text x="369.5" y="196.9">1</text>
<text x="717.8" y="194.6" transform="rotate(-90 717.8 194.6)">E23</text>
<text x="722.8" y="194.3" transform="rotate(-90 722.8 194.3)">E25</text>
<text x="727.9" y="194.3" transform="rotate(-90 727.9 194.3)">E27</text>
<text x="733" y="194.3" transform="rotate(-90 733 194.3)">F24</text>
<text x="394.9" y="198.1">1</text>
<text x="420.3" y="198.1">1</text>
<text x="447" y="198.1">1</text>
<text x="279.7" y="209.5">FCMSP</text>
<text x="375.9" y="207">5%</text>
<text x="375.9" y="209.5">1/32W</text>
<text x="401.3" y="209.5">1/32W</text>
<text x="401.3" y="207">5%</text>
<text x="426.7" y="207">5%</text>
<text x="426.7" y="209.5">1/32W</text>
<text x="453.3" y="209.5">1/32W</text>
<text x="453.3" y="207">5%</text>
<text x="369.5" y="215.9">2</text>
<text x="375.9" y="214.6">01005</text>
<text x="375.9" y="212.1">MF</text>
<text x="394.9" y="215.9">2</text>
<text x="401.3" y="214.6">01005</text>
<text x="401.3" y="212.1">MF</text>
<text x="420.3" y="215.9">2</text>
<text x="426.7" y="214.6">01005</text>
<text x="426.7" y="212.1">MF</text>
<text x="447" y="215.9">2</text>
<text x="453.3" y="214.6">01005</text>
<text x="453.3" y="212.1">MF</text>
<text x="221.1" y="221.2">B8</text>
<text x="336.8" y="221.2">G31</text>
<text x="727.7" y="220" transform="rotate(-90 727.7 220)">VDD12_LPDP</text>
<text x="221.1" y="226.3">A8</text>
<text x="229.1" y="222.2">MIPI0C_DATA0_P</text>
<text x="229.1" y="227.3">MIPI0C_DATA0_N</text>
<text x="311.7" y="227.3">ISP_I2C0_SDA</text>
<text x="312.1" y="222.2">ISP_I2C0_SCL</text>
<text x="336.8" y="226.3">G32</text>
<text x="221.1" y="236.5">A9</text>
<text x="229.1" y="237.5">MIPI0C_DATA1_P</text>
<text x="312.1" y="237.5">ISP_I2C1_SCL</text>
<text x="336.8" y="236.5">F35</text>
<text x="221.1" y="241.5">B9</text>
<text x="229.1" y="242.6">MIPI0C_DATA1_N</text>
<text x="311.7" y="242.6">ISP_I2C1_SDA</text>
<text x="336.8" y="241.6">G34</text>
<text x="655.3" y="243.8">NC</text>
<text x="662.6" y="241.6">A29</text>
<text x="672.3" y="242.6">LPDP_AUX_P</text>
<text x="717.9" y="241.3">FCMSP</text>
<text x="219.4" y="251.7">A13</text>
<text x="655.3" y="248.9">NC</text>
<text x="662.6" y="246.6">B29</text>
<text x="672.3" y="247.7">LPDP_AUX_N</text>
<text x="219.4" y="256.8">B13</text>
<text x="229.1" y="252.7">MIPI0C_DATA2_P</text>
<text x="229.1" y="257.8">MIPI0C_DATA2_N</text>
<text x="655.3" y="256.5">NC</text>
<text x="662.6" y="254.3">A33</text>
<text x="672.3" y="255.3">LPDP_TX0_P</text>
<text x="310.5" y="262.9">SENSOR0_CLK</text>
<text x="336.8" y="261.8">D33</text>
<text x="468.1" y="262.1">1</text>
<text x="484.1" y="262.1">2</text>
<text x="655.3" y="261.6">NC</text>
<text x="662.6" y="259.3">B33</text>
<text x="672.3" y="260.4">LPDP_TX0_N</text>
<text x="219.4" y="266.9">B14</text>
<text x="229.1" y="268">MIPI0C_DATA3_P</text>
<text x="310.3" y="268">SENSOR0_RST</text>
<text x="336.8" y="266.9">D32</text>
<text x="462.4" y="264.9">1% MF</text>
<text x="473.5" y="267.5">01005</text>
<text x="484.9" y="264.9">1/32W</text>
<text x="655.3" y="269.2">NC</text>
<text x="662.6" y="267">A32</text>
<text x="672.3" y="268">LPDP_TX1_P</text>
<text x="219.4" y="272">A14</text>
<text x="229.1" y="273">MIPI0C_DATA3_N</text>
<text x="655.3" y="274.3">NC</text>
<text x="662.6" y="272">B32</text>
<text x="672.3" y="273.1">LPDP_TX1_N</text>
<text x="310.5" y="278.1">SENSOR1_CLK</text>
<text x="336.8" y="277.1">F33</text>
<text x="442.1" y="280.2">1% MF</text>
<text x="447.8" y="277.4">1</text>
<text x="463.8" y="277.4">2</text>
<text x="464.6" y="280.2">1/32W</text>
<text x="655.3" y="281.9">NC</text>
<text x="662.6" y="279.7">A31</text>
<text x="672.3" y="280.7">LPDP_TX2_P</text>
<text x="219.4" y="287.3">B12</text>
<text x="219.4" y="282.2">A12</text>
<text x="229.1" y="283.2">MIPI0C_CLK_P</text>
<text x="310.3" y="283.2">SENSOR1_RST</text>
<text x="336.8" y="282.2">E34</text>
<text x="453.2" y="282.7">01005</text>
<text x="655.3" y="287">NC</text>
<text x="662.6" y="284.7">B31</text>
<text x="672.3" y="285.8">LPDP_TX2_N</text>
<text x="229.1" y="288.3">MIPI0C_CLK_N</text>
<text x="662.6" y="292.4">A30</text>
<text x="672.3" y="293.4">LPDP_TX3_P</text>
<text x="219.2" y="294.9">D12</text>
<text x="229.1" y="295.9">MIPI0C_REXT</text>
<text x="307.4" y="298.4">SENSOR0_ISTRB</text>
<text x="336.5" y="296.9">D34</text>
<text x="344.1" y="299.7">NC</text>
<text x="655.3" y="299.7">NC</text>
<text x="655.3" y="294.6">NC</text>
<text x="662.6" y="297.4">B30</text>
<text x="672.3" y="298.5">LPDP_TX3_N</text>
<text x="221.1" y="302.5">A3</text>
<text x="229.1" y="303.5">MIPID_DATA0_P</text>
<text x="296" y="303.5">SENSOR0_XSHUTDOWN</text>
<text x="336.5" y="302">F32</text>
<text x="662.4" y="305.1">D24</text>
<text x="221.1" y="307.6">B3</text>
<text x="229.1" y="308.6">MIPID_DATA0_N</text>
<text x="307.4" y="311.1">SENSOR1_ISTRB</text>
<text x="336.5" y="309.6">C35</text>
<text x="655.3" y="307.3">NC</text>
<text x="672.3" y="306.1">LPDP_CAL_DRV_OUT</text>
<text x="221.1" y="317.7">B4</text>
<text x="296" y="316.2">SENSOR1_XSHUTDOWN</text>
<text x="336.5" y="314.7">C34</text>
<text x="344.1" y="312.4">NC</text>
<text x="655.3" y="315">NC</text>
<text x="662.4" y="312.7">D25</text>
<text x="672.3" y="313.7">LPDP_CAL_VSS_EXT</text>
<text x="221.1" y="322.8">A4</text>
<text x="229.1" y="318.8">MIPID_DATA1_P</text>
<text x="229.1" y="323.8">MIPID_DATA1_N</text>
<text x="307" y="323.8">MIPICSI_MUXSEL</text>
<text x="336.8" y="322.8">G35</text>
<text x="655.3" y="322.6">NC</text>
<text x="662.6" y="320.3">AL4</text>
<text x="672.3" y="321.3">EDP_HPD</text>
<text x="344.1" y="325.1">NC</text>
<text x="662.4" y="327.9">H35</text>
<text x="672.3" y="328.9">DP_WAKEUP</text>
<text x="212.1" y="335.3">NC</text>
<text x="221.1" y="333">B6</text>
<text x="229.1" y="334">MIPID_DATA2_P</text>
<text x="312.8" y="331.5">MIPI1C_REXT</text>
<text x="336.8" y="330.4">D14</text>
<text x="655.3" y="330.2">NC</text>
<text x="212.1" y="340.4">NC</text>
<text x="221.1" y="338">A6</text>
<text x="229.1" y="339.1">MIPID_DATA2_N</text>
<text x="307.2" y="339.1">MIPI1C_DATA0_P</text>
<text x="336.8" y="338.1">B17</text>
<text x="307" y="344.2">MIPI1C_DATA0_N</text>
<text x="336.8" y="343.1">A17</text>
<text x="212.1" y="350.5">NC</text>
<text x="221.1" y="353.3">B7</text>
<text x="221.1" y="348.2">A7</text>
<text x="229.1" y="349.2">MIPID_DATA3_P</text>
<text x="336.8" y="353.3">B19</text>
<text x="212.1" y="355.6">NC</text>
<text x="229.1" y="354.3">MIPID_DATA3_N</text>
<text x="307" y="359.4">MIPI1C_DATA1_N</text>
<text x="307.2" y="354.3">MIPI1C_DATA1_P</text>
<text x="336.8" y="358.4">A19</text>
<text x="344.1" y="355.6">NC</text>
<text x="221.1" y="363.5">A5</text>
<text x="229.1" y="364.5">MIPID_CLK_P</text>
<text x="344.1" y="360.7">NC</text>
<text x="221.1" y="368.5">B5</text>
<text x="229.1" y="369.6">MIPID_CLK_N</text>
<text x="311.2" y="369.6">MIPI1C_CLK_P</text>
<text x="336.8" y="368.5">A18</text>
<text x="221" y="376.1">D9</text>
<text x="229.1" y="377.2">MIPID_REXT</text>
<text x="311" y="374.6">MIPI1C_CLK_N</text>
<text x="336.8" y="373.6">B18</text>
<text x="476.2" y="383.5">1</text>
<text x="84.6" y="386.1">1</text>
<text x="112.5" y="386.1">1</text>
<text x="482.5" y="393.7">1%</text>
<text x="69.2" y="398.8">1/32W</text>
<text x="74.9" y="396.2">1%</text>
<text x="74.9" y="401.3">MF</text>
<text x="97.2" y="398.8">1/32W</text>
<text x="102.8" y="396.2">1%</text>
<text x="102.8" y="401.3">MF</text>
<text x="482.5" y="396.2">1/32W</text>
<text x="482.5" y="401.3">01005</text>
<text x="482.5" y="398.8">MF</text>
<text x="69.2" y="403.9">01005</text>
<text x="84.6" y="405.1">2</text>
<text x="97.2" y="403.9">01005</text>
<text x="112.5" y="405.1">2</text>
<text x="476.2" y="402.6">2</text>
</g>
<g font-size="2.9">
<text x="175.2" y="166.4">ROOM=SOC</text>
<text x="205.7" y="166.4">ROOM=SOC</text>
<text x="353" y="166.4">ROOM=SOC</text>
<text x="382.2" y="166.4">ROOM=SOC</text>
<text x="275.9" y="219.7">SYM 3 OF 14</text>
<text x="375.9" y="217.2">ROOM=SOC</text>
<text x="401.3" y="217.2">ROOM=SOC</text>
<text x="426.7" y="217.2">ROOM=SOC</text>
<text x="453.3" y="217.2">ROOM=SOC</text>
<text x="276.8" y="223.5">ROOM=SOC</text>
<text x="714" y="251.5">SYM 4 OF 14</text>
<text x="717.5" y="256.5">ROOM=SOC</text>
<text x="471.1" y="269.2">ROOM=SOC</text>
<text x="450.8" y="284.5">ROOM=SOC</text>
<text x="65.2" y="406.4">ROOM=SOC</text>
<text x="94.4" y="406.4">ROOM=SOC</text>
<text x="482.5" y="403.9">ROOM=SOC</text>
</g>
<g font-size="2.5">
<text x="109.4" y="223">IN</text>
<text x="549.1" y="223">OUT</text>
<text x="109.4" y="228.1">IN</text>
<text x="551.4" y="228.1">BI</text>
<text x="109.4" y="238.3">IN</text>
<text x="549.1" y="238.3">OUT</text>
<text x="109.4" y="243.3">IN</text>
<text x="551.4" y="243.3">BI</text>
<text x="109.4" y="253.5">IN</text>
<text x="109.4" y="258.6">IN</text>
<text x="549.1" y="263.7">OUT</text>
<text x="109.4" y="268.7">IN</text>
<text x="420.8" y="268.7">OUT</text>
<text x="109.4" y="273.8">IN</text>
<text x="549.1" y="278.9">OUT</text>
<text x="109.4" y="284">IN</text>
<text x="420.8" y="284">OUT</text>
<text x="109.4" y="289.1">IN</text>
<text x="109.2" y="304.3">OUT</text>
<text x="445" y="304.3">OUT</text>
<text x="109.2" y="309.4">OUT</text>
<text x="445" y="317">OUT</text>
<text x="109.2" y="319.5">OUT</text>
<text x="109.2" y="324.6">OUT</text>
<text x="446.7" y="339.9">IN</text>
<text x="446.7" y="344.9">IN</text>
<text x="106.6" y="365.3">OUT</text>
<text x="106.6" y="370.3">OUT</text>
<text x="446.7" y="370.3">IN</text>
<text x="446.7" y="375.4">IN</text>
</g>
<g font-size="2.3">
<text x="124.7" y="139.7">14</text>
<text x="129.3" y="139.7">11</text>
<text x="133.9" y="139.7">6</text>
<text x="413" y="141.5">29</text>
<text x="413" y="139.7">3</text>
<text x="416" y="139.7">5</text>
<text x="419.1" y="139.7">6</text>
<text x="422.1" y="139.7">7</text>
<text x="425.1" y="139.7">8</text>
<text x="428.2" y="139.7">9</text>
<text x="431.2" y="139.7">12</text>
<text x="435.8" y="139.7">13</text>
<text x="440.4" y="139.7">14</text>
<text x="445" y="139.7">20</text>
<text x="449.5" y="139.7">21</text>
<text x="454.1" y="139.7">28</text>
<text x="659.6" y="177.8">15</text>
<text x="664.2" y="177.8">6</text>
<text x="667.3" y="177.8">5</text>
<text x="485.3" y="189.2">3</text>
<text x="485.3" y="191.1">29</text>
<text x="488.4" y="189.2">5</text>
<text x="491.4" y="189.2">6</text>
<text x="494.5" y="189.2">7</text>
<text x="497.5" y="189.2">8</text>
<text x="500.6" y="189.2">9</text>
<text x="503.6" y="189.2">12</text>
<text x="508.2" y="189.2">13</text>
<text x="512.8" y="189.2">14</text>
<text x="517.3" y="189.2">20</text>
<text x="521.9" y="189.2">21</text>
<text x="526.5" y="189.2">28</text>
<text x="104.3" y="227.3">21</text>
<text x="104.3" y="222.2">21</text>
<text x="558.2" y="222.2">21</text>
<text x="559.5" y="227.3">21</text>
<text x="562.8" y="222.2">22</text>
<text x="564" y="227.3">22</text>
<text x="104.3" y="237.5">21</text>
<text x="558.2" y="237.5">20</text>
<text x="104.3" y="242.6">21</text>
<text x="559.5" y="242.6">20</text>
<text x="104.3" y="257.8">21</text>
<text x="104.3" y="252.7">21</text>
<text x="558.2" y="262.9">21</text>
<text x="104.3" y="268">21</text>
<text x="429.9" y="268">21</text>
<text x="104.3" y="273">21</text>
<text x="558.2" y="278.1">20</text>
<text x="104.3" y="283.2">21</text>
<text x="429.9" y="283.2">20</text>
<text x="104.3" y="288.3">21</text>
<text x="104.1" y="303.5">28</text>
<text x="454.1" y="303.5">33</text>
<text x="104.1" y="308.6">28</text>
<text x="454.1" y="316.2">26</text>
<text x="104.1" y="318.8">28</text>
<text x="104.1" y="323.9">28</text>
<text x="453.9" y="339.1">20</text>
<text x="453.9" y="344.2">20</text>
<text x="101.6" y="364.5">28</text>
<text x="101.6" y="369.6">28</text>
<text x="453.9" y="369.6">20</text>
<text x="453.9" y="374.6">20</text>
</g>
</svg>
